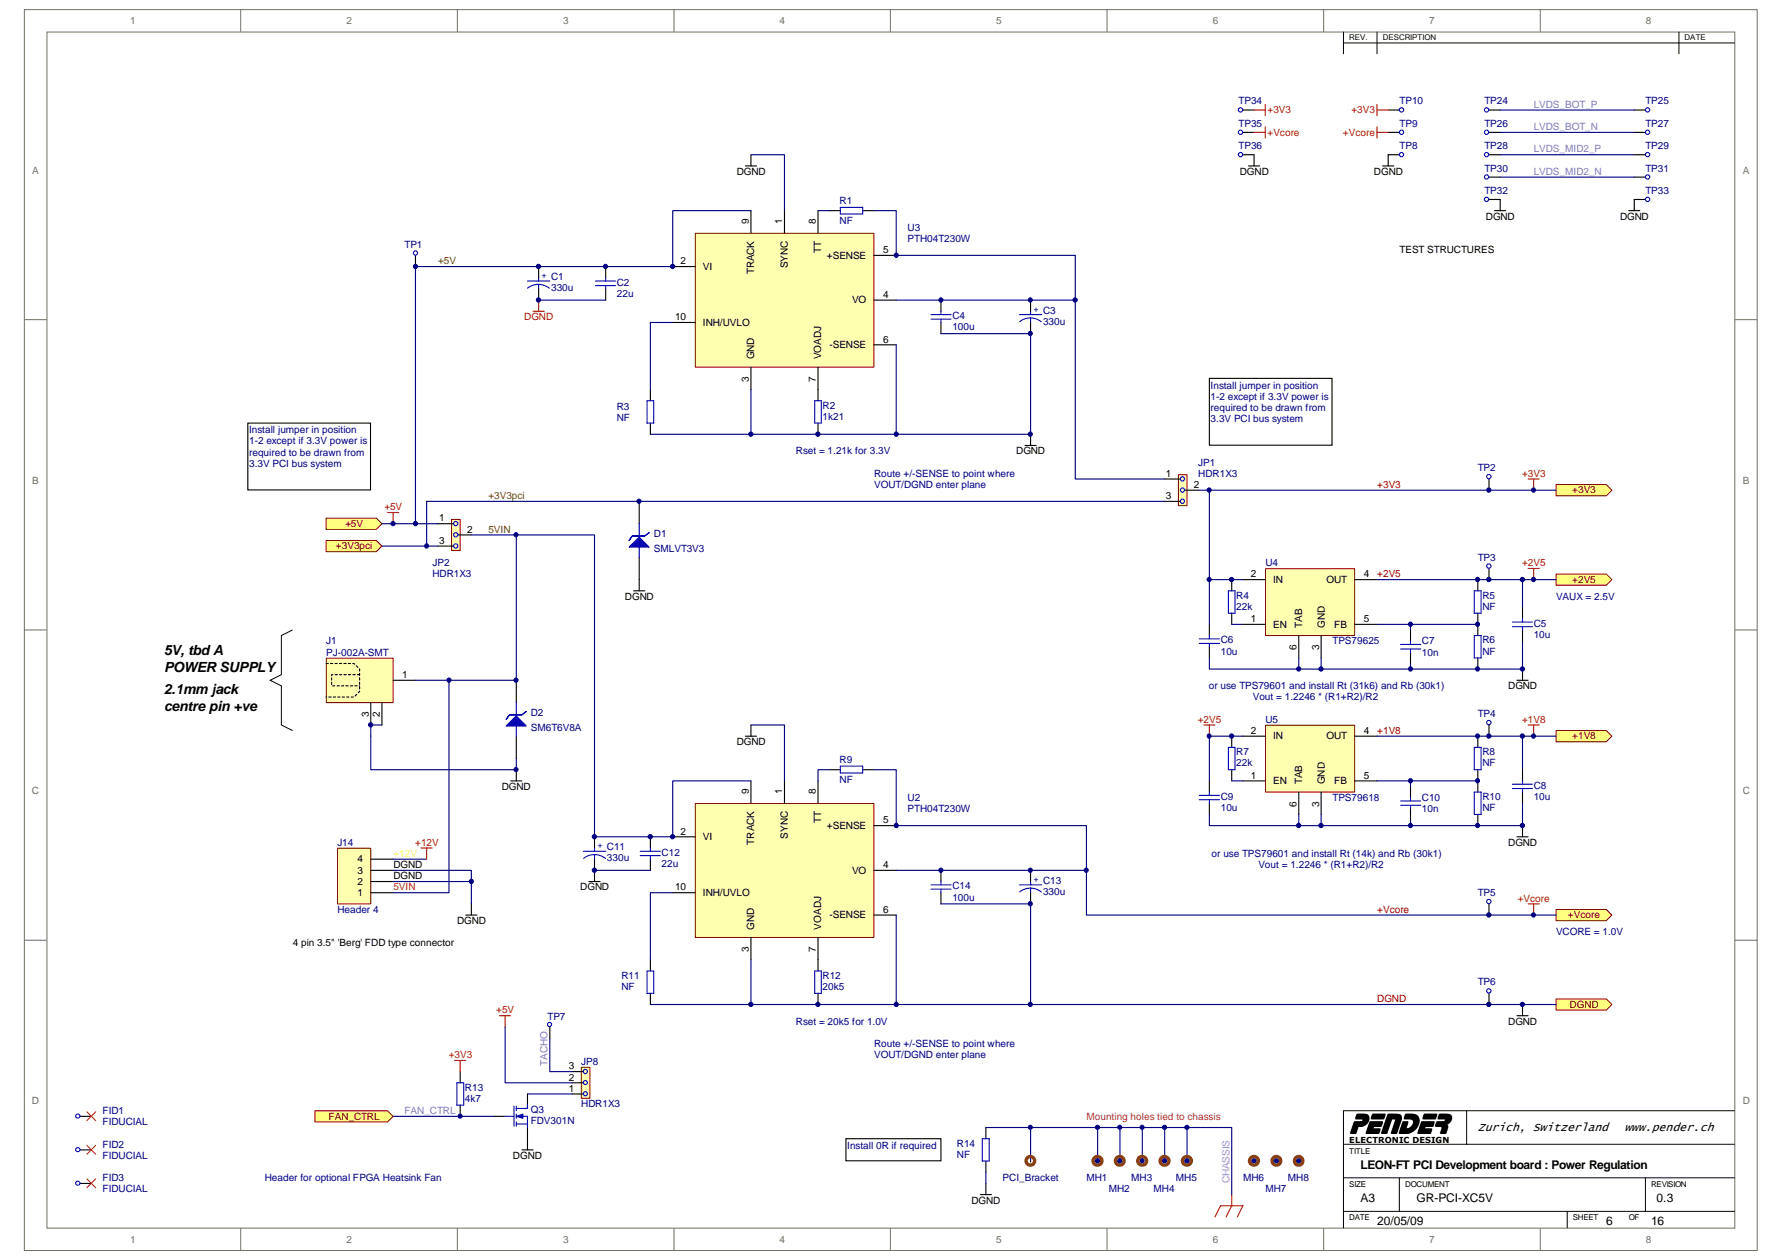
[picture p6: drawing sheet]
<svg xmlns="http://www.w3.org/2000/svg" width="297mm" height="210mm" viewBox="0 0 297 210" stroke-linecap="round" stroke-linejoin="round" font-family="sans-serif">
<path d="M4.1 1.6h288.8v206.7h-288.8z" fill="none" stroke="#706f64" stroke-width=".17"/>
<path d="M7.9 5.4h281.3v199.2h-281.3z" fill="#fff"/>
<g fill="none" stroke="#706f64" stroke-width=".17">
<path d="M7.8 5.3h281.4v199.3h-281.4zM40.1 1.6v3.7M76.2 1.6v3.7M112.3 1.6v3.7M148.4 1.6v3.7M184.5 1.6v3.7M220.6 1.6v3.7M256.7 1.6v3.7M4.1 53.3h3.7M289.2 53.3h3.7M4.1 104.9h3.7M289.2 104.9h3.7"/>
<path d="M4.1 156.6h3.7M289.2 156.6h3.7M40.1 204.6v3.7M76.2 204.6v3.7M112.3 204.6v3.7M148.4 204.6v3.7M184.5 204.6v3.7M220.6 204.6v3.7M256.7 204.6v3.7"/>
</g>
<path d="M223.9 7.2h65.3M223.9 5.3v3.7M229.5 5.3v3.7M279.9 5.3v3.7M223.9 196.2h65.3M233.3 196.2v5.6M244.5 185v5.6M274.3 196.2v5.6M289.2 190.6h-65.3v14M289.2 185h-65.3v5.6M223.9 201.8h65.3M261.2 201.8v2.8" fill="none" stroke="#000" stroke-width=".17"/>
<path d="M259.4 80.7h8.4l.9 1-.9 .9h-8.4z" fill-rule="evenodd" fill="#ffff80"/>
<path d="M259.4 80.7h8.4l.9 1-.9 .9h-8.4z" fill="none" stroke="#800000" stroke-width=".17"/>
<path d="M259.4 151.5h8.4l.9 .9-.9 1h-8.4z" fill-rule="evenodd" fill="#ffff80"/>
<path d="M259.4 151.5h8.4l.9 .9-.9 1h-8.4z" fill="none" stroke="#800000" stroke-width=".17"/>
<path d="M48.8 104.9l-1.9 1v6.5l-1.9 .9 1.9 1v6.5l1.9 .9" fill="none" stroke="#000" stroke-width=".17"/>
<path d="M86.1 113.3v3.8M86.1 122.6v3.8" fill="none" stroke="#000" stroke-width=".19"/>
<path d="M86.1 117.1v5.5" fill="none" stroke="#00f" stroke-width=".19"/>
<path d="M84.4 120.9l1.7-1.6 1.6 1.6z" fill="#00f"/>
<path d="M84.4 120.9l1.7-1.6 1.6 1.6z" fill="none" stroke="#00f" stroke-width=".19"/>
<path d="M84.9 119.1h2.1l.7-.6-.7 .6h-2.1l-.5 .7z" fill-rule="evenodd" fill="#00f"/>
<path d="M84.9 119.1h2.1l.7-.6-.7 .6h-2.1l-.5 .7z" fill="none" stroke="#00f" stroke-width=".19"/>
<path d="M254.7 79.8h1.9M255.6 79.8v1.9M254.7 150.6h1.9M255.6 150.6v1.8" fill="none" stroke="#f00" stroke-width=".19"/>
<path d="M54.4 90h8.3l1 1-1 .9h-8.3z" fill-rule="evenodd" fill="#ffff80"/>
<path d="M54.4 90h8.3l1 1-1 .9h-8.3z" fill="none" stroke="#800000" stroke-width=".17"/>
<path d="M54.4 109.7h11.1v7.4h-11.1z" fill="#ffffb0"/>
<path d="M54.4 109.6h11.1v7.5h-11.1z" fill="none" stroke="#800000" stroke-width=".17"/>
<path d="M61.8 117.1v3.7M63.7 117.1v3.7M65.5 113.3h3.8" fill="none" stroke="#000" stroke-width=".19"/>
<path d="M54.4 110.5h4.6l.9 1v3.7l-.9 .9h-4.6M59.9 112.4h-4.6v1.9h4.6" fill="none" stroke="#000" stroke-width=".19" stroke-dasharray=".4 .4"/>
<path d="M41.3 70.5h20.5v11.1h-20.5z" fill-rule="evenodd" fill="#fff"/>
<path d="M41.3 70.5h20.5v11.1h-20.5z" fill="none" stroke="#000" stroke-width=".19"/>
<path d="M54.4 86.3h8.3l1 .9-1 1h-8.3z" fill-rule="evenodd" fill="#ffff80"/>
<path d="M54.4 86.3h8.3l1 .9-1 1h-8.3z" fill="none" stroke="#800000" stroke-width=".17"/>
<path d="M75.3 86.6h1.4v5.1h-1.4z" fill="#ffffb0"/>
<path d="M75.3 86.5h1.4v5.2h-1.4z" fill="none" stroke="#800000" stroke-width=".17"/>
<g fill="none" stroke="#000" stroke-width=".19">
<path d="M138.2 35.1h1.9M143.8 35.1h1.9M89.8 44.4v1.9M89.8 48.1v1.9M101 44.4v1.9M101 48.1v1.9M156.8 50v1.9M156.8 53.7v1.9M171.8 50v1.9M171.8 53.7v1.9M108.4 64.9v1.9M108.4 70.5v1.8"/>
<path d="M136.4 64.9v1.9M136.4 70.5v1.8M73 87.2h2.6M73 91h2.6M76.4 89.1h2.2M99.1 139.4v1.9M108.4 139.4v1.9M138.2 128.2h1.9M143.8 128.2h1.9M99.1 143.1v1.9M108.4 143.1v1.9M108.4 159.9v1.9"/>
<path d="M156.8 145v1.9M156.8 148.7v1.9M171.8 145v1.9M171.8 148.7v1.9M108.4 165.5v1.8"/>
</g>
<g fill="none" stroke="#00f" stroke-width=".19">
<path d="M140.1 34.5h3.7v1.1h-3.7zM87.9 46.8h3.7M89.8 47.4l.7 .1 1.1 .5M89.8 47.4l-.8 .1-1.1 .5M89.8 46.3v.5M89.8 47.4v.7M99.3 46.8h3.3M99.3 47.6h3.3M101 46.3v.5M101 47.6v.5M155.2 52.4h3.3M155.2 53.2h3.3"/>
<path d="M156.8 51.9v.5M156.8 53.2v.5M169.9 52.4h3.7M171.8 53l.7 .1 1.1 .5M171.8 53l-.8 .1-1 .5M171.8 51.9v.5M171.8 53v.7M107.9 66.8h1.1v3.7h-1.1zM135.8 66.8h1.1v3.7h-1.1zM140.1 127.6h3.7v1.2h-3.7zM97.2 141.8h3.8M99.1 142.4l1.1 .2 .7 .4"/>
<path d="M99.1 142.4l-.8 .1-1 .5M99.1 141.3v.5M99.1 142.4v.7M106.7 141.8h3.4M106.7 142.5h3.4M108.4 141.3v.5M108.4 142.5v.6M155.2 147.4h3.3M155.2 148.1h3.3M156.8 146.9v.5M156.8 148.1v.6M169.9 147.4h3.7"/>
<path d="M171.8 148l1.1 .2 .7 .4M171.8 148l-.8 .1-1 .5M171.8 146.9v.5M171.8 148v.7M107.9 161.8h1.1v3.7h-1.1z"/>
<circle cx="76" cy="91" r=".36"/>
<circle cx="76" cy="89.1" r=".36"/>
<circle cx="76" cy="87.2" r=".36"/>
</g>
<path d="M259.4 166.4h8.4l.9 .9-.9 1h-8.4z" fill-rule="evenodd" fill="#ffff80"/>
<path d="M259.4 166.4h8.4l.9 .9-.9 1h-8.4z" fill="none" stroke="#800000" stroke-width=".17"/>
<path d="M85.1 130.1h1.9M86.1 128.2v1.9M136.4 159.9v1.9M136.4 165.5v1.8M252.9 169.2h1.8M253.8 167.3v1.9" fill="none" stroke="#000" stroke-width=".19"/>
<path d="M135.8 161.8h1.1v3.7h-1.1z" fill="none" stroke="#00f" stroke-width=".19"/>
<path d="M63.7 91h9.3M194.1 83.5h-123v7.5" fill="none" stroke="#000080" stroke-width=".19"/>
<path d="M196.5 79.1h1.4v5.1h-1.4z" fill="#ffffb0"/>
<path d="M196.4 79.1h1.5v5.1h-1.5z" fill="none" stroke="#800000" stroke-width=".17"/>
<path d="M194.1 79.8h2.7M106.5 83.5v3.7M106.5 92.8v3.8M194.1 83.5h2.7M197.5 81.7h2.2" fill="none" stroke="#000" stroke-width=".19"/>
<g fill="none" stroke="#00f" stroke-width=".19">
<path d="M106.5 87.2v5.6"/>
<circle cx="197.1" cy="79.8" r=".35"/>
<circle cx="197.1" cy="81.6" r=".35"/>
<circle cx="197.1" cy="83.5" r=".35"/>
</g>
<path d="M104.9 91.1l1.6-1.6 1.7 1.6z" fill="#00f"/>
<path d="M104.9 91.1l1.6-1.6 1.7 1.6z" fill="none" stroke="#00f" stroke-width=".19"/>
<path d="M105.4 89.3h2.1l.7-.6-.7 .6h-2.1l-.5 .7z" fill-rule="evenodd" fill="#00f"/>
<path d="M105.4 89.3h2.1l.7-.6-.7 .6h-2.1l-.5 .7z" fill="none" stroke="#00f" stroke-width=".19"/>
<path d="M105.6 98.4h1.9M106.5 96.6v1.8" fill="none" stroke="#000" stroke-width=".19"/>
<path d="M64.6 85.4h1.9M65.5 85.4v1.8" fill="none" stroke="#f00" stroke-width=".19"/>
<path d="M201.6 63h20.4v11.2h-20.4z" fill-rule="evenodd" fill="#fff"/>
<path d="M201.6 63h20.4v11.2h-20.4zM13.4 191.6h1.8M13.4 186h1.8M13.4 197.1h1.8M163.4 199h1.9M164.3 187.8v1.9M164.3 193.4v1.9M164.3 197.1v1.9" fill="none" stroke="#000" stroke-width=".19"/>
<g fill="none" stroke="#00f" stroke-width=".19">
<path d="M163.7 189.7h1.2v3.7h-1.2z"/>
<circle cx="13" cy="197.1" r=".35"/>
<circle cx="13" cy="191.5" r=".35"/>
<circle cx="13" cy="185.9" r=".35"/>
</g>
<path d="M141 189.7h15.8v3.7h-15.8z" fill-rule="evenodd" fill="#fff"/>
<path d="M141 189.7h15.8v3.7h-15.8zM183 193.4h.1M186.7 193.4h.1M209 193.4h.1M212.8 193.4h.1" fill="none" stroke="#000" stroke-width=".19"/>
<path d="M97.2 44.4h-27.9v42.8M63.7 87.2h9.3M78.6 89.1h20.5v50.3M86.1 89.1v24.2h-16.8M199.7 81.7h59.7M63.7 120.8h-1.9v7.4h24.3v-1.8M108.4 167.3h151M164.3 187.8h41v11.2M164.3 195.3v1.8M183 187.8v5.6M186.7 187.8v5.6" fill="none" stroke="#000080" stroke-width=".19"/>
<path d="M14.5 185.2l1.5 1.5M14.5 190.8l1.5 1.5M14.5 196.4l1.5 1.5M16 185.2l-1.5 1.5M16 190.8l-1.5 1.5M16 196.4l-1.5 1.5" fill="none" stroke="#f00" stroke-width=".17"/>
<path d="M205.3 199v1.9l-.9 1.8M202.5 202.7l1-1.8h3.7l-1 1.8" fill="none" stroke="#f00" stroke-width=".19"/>
<g fill="none" stroke="#804000" stroke-width=".56">
<circle cx="182.9" cy="193.4" r=".73"/>
<circle cx="186.6" cy="193.4" r=".72"/>
<circle cx="209" cy="193.4" r=".73"/>
<circle cx="212.8" cy="193.4" r=".73"/>
</g>
<path d="M211 94.8h14.8v11.1h-14.8z" fill="#ffffb0"/>
<path d="M210.9 94.7h14.9v11.2h-14.9z" fill="none" stroke="#800000" stroke-width=".17"/>
<g fill="none" stroke="#000" stroke-width=".19">
<path d="M205.3 96.6v1.8M207.2 96.6h3.7M225.8 96.6h3.7M246.3 96.6v1.8M201.6 104v1.9M201.6 107.7v1.9M205.3 102.2v1.8M207.2 104h3.7M216.5 105.9v3.7M220.2 105.9v3.7M225.8 104h3.7M246.3 102.2v3.7"/>
<path d="M246.3 109.6v1.9M252.9 113.3h1.8M253.8 111.5v1.8"/>
</g>
<path d="M254.7 94.7h1.9M255.6 94.7v1.9" fill="none" stroke="#f00" stroke-width=".19"/>
<path d="M204.8 98.4h1.1v3.8h-1.1zM245.7 98.4h1.2v3.8h-1.2zM199.9 106.4h3.4M199.9 107.2h3.4M201.6 105.9v.5M201.6 107.2v.5M245.7 105.9h1.2v3.7h-1.2z" fill="none" stroke="#00f" stroke-width=".19"/>
<path d="M207.2 96.6h-5.6v7.4" fill="none" stroke="#000080" stroke-width=".19"/>
<path d="M259.4 95.6h8.4l.9 1-.9 .9h-8.4z" fill-rule="evenodd" fill="#ffff80"/>
<path d="M259.4 95.6h8.4l.9 1-.9 .9h-8.4z" fill="none" stroke="#800000" stroke-width=".17"/>
<path d="M201.6 81.7v14.9M229.5 96.6h29.9M253.8 96.6v4.6M205.3 104h1.9M216.5 109.6v1.9M220.2 109.6v1.9M229.5 104h16.8M253.8 106.8v4.7h-52.2v-1.9" fill="none" stroke="#000080" stroke-width=".19"/>
<path d="M248.2 79.8v1.9M248.2 94.7v1.9M253.8 101.2v1.9M253.8 104.9v1.9M248.2 150.6v1.8M248.2 165.5v1.8" fill="none" stroke="#000" stroke-width=".19"/>
<g fill="none" stroke="#00f" stroke-width=".19">
<path d="M252.1 103.6h3.3M252.1 104.4h3.3M253.8 103.1v.5M253.8 104.4v.5"/>
<circle cx="248.2" cy="79.4" r=".37"/>
<circle cx="248.2" cy="94.3" r=".37"/>
<circle cx="248.2" cy="150.2" r=".37"/>
<circle cx="248.2" cy="165.1" r=".37"/>
</g>
<path d="M211 120.9h14.8v11.1h-14.8z" fill="#ffffb0"/>
<path d="M210.9 120.8h14.9v11.2h-14.9z" fill="none" stroke="#800000" stroke-width=".17"/>
<g fill="none" stroke="#000" stroke-width=".19">
<path d="M201.6 130.1v1.9M201.6 133.8v1.9M205.3 122.6v1.9M205.3 128.2v1.9M207.2 122.6h3.7M207.2 130.1h3.7M216.5 132v3.7M220.2 132v3.7M225.8 122.6h3.7M225.8 130.1h3.7M246.3 122.6v1.9M246.3 128.2v3.8"/>
<path d="M246.3 135.7v1.8M252.9 139.4h1.8M253.8 128.2v1.9M253.8 132v1.8M253.8 137.5v1.9"/>
</g>
<path d="M200.7 120.8h1.8M201.6 120.8v1.8M254.7 120.8h1.9M255.6 120.8v1.8" fill="none" stroke="#f00" stroke-width=".19"/>
<path d="M199.9 132.5h3.4M199.9 133.2h3.4M201.6 132v.5M201.6 133.2v.6M204.8 124.5h1.1v3.7h-1.1zM245.7 124.5h1.2v3.7h-1.2zM245.7 132h1.2v3.7h-1.2zM252.1 130.6h3.3M252.1 131.4h3.3M253.8 130.1v.5M253.8 131.4v.6" fill="none" stroke="#00f" stroke-width=".19"/>
<path d="M207.2 122.6h-5.6v7.5M229.5 130.1h16.8" fill="none" stroke="#000080" stroke-width=".19"/>
<path d="M259.4 121.7h8.4l.9 .9-.9 1h-8.4z" fill-rule="evenodd" fill="#ffff80"/>
<path d="M259.4 121.7h8.4l.9 .9-.9 1h-8.4z" fill="none" stroke="#800000" stroke-width=".17"/>
<path d="M89.8 50h11.2M205.3 130.1h1.9M216.5 135.7v1.8M220.2 135.7v1.8M229.5 122.6h29.9M253.8 122.6v5.6" fill="none" stroke="#000080" stroke-width=".19"/>
<path d="M88.9 51.9h1.8M89.8 50v1.9" fill="none" stroke="#f00" stroke-width=".19"/>
<path d="M115.9 38.9h29.8v22.3h-29.8z" fill="#ffffb0"/>
<path d="M115.9 38.9h29.8v22.3h-29.8z" fill="none" stroke="#800000" stroke-width=".17"/>
<path d="M125.2 35.1v3.7M130.8 35.1v3.7M136.4 35.1v3.7M112.1 44.4h3.8M112.1 53.7h3.8M145.7 42.5h3.7M145.7 57.4h3.7M145.7 50h3.7M125.2 61.2v3.7M136.4 61.2v3.7" fill="none" stroke="#000" stroke-width=".19"/>
<path d="M125.2 35.1h-13.1v9.3h-14.9M136.4 35.1h1.8M145.7 35.1h3.7v7.4h29.8v7.5M112.1 53.7h-3.7v11.2M149.4 57.4v14.9h-24.2v-7.4M149.4 50h29.8v29.8h14.9M156.8 55.6h15v16.7h-22.4M108.4 72.3h16.8" fill="none" stroke="#000080" stroke-width=".19"/>
<path d="M115.9 133.9h29.8v22.3h-29.8z" fill="#ffffb0"/>
<path d="M115.9 133.9h29.8v22.3h-29.8z" fill="none" stroke="#800000" stroke-width=".17"/>
<g fill="none" stroke="#000" stroke-width=".19">
<path d="M69.3 42.5v1.9M170.9 74.2h1.8M171.8 72.3v1.9M112.1 139.4h3.8M125.2 130.1v3.7M130.8 130.1v3.7M136.4 130.1v3.7M145.7 137.5h3.7M248.2 120.8v1.8M98.2 146.9h1.8M99.1 145v1.9M112.1 148.7h3.8"/>
<path d="M125.2 156.2v3.7M136.4 156.2v3.7M145.7 152.4h3.7M145.7 145h3.7"/>
</g>
<path d="M125.2 130.1h-13.1v9.3h-13M138.2 128.2h-1.8v1.9M145.7 128.2h3.7v9.3h31.7v7.5M99.1 145h9.3M112.1 148.7h-3.7v11.2M125.2 159.9v7.4M149.4 145h31.7v7.4h78.3M149.4 152.4v14.9M156.8 150.6h15v16.7" fill="none" stroke="#000080" stroke-width=".19"/>
<g fill="none" stroke="#00f" stroke-width=".19">
<circle cx="69.2" cy="42.1" r=".35"/>
<circle cx="248.2" cy="120.4" r=".37"/>
</g>
<path d="M96.9 177.8h1.4v5.2h-1.4z" fill="#ffffb0"/>
<path d="M96.9 177.8h1.4v5.2h-1.4z" fill="none" stroke="#800000" stroke-width=".17"/>
<path d="M95.4 178.5h1.8M87 191.6h1.9M87.9 189.7v1.9M95.4 182.2h1.8M95.4 180.4h1.8M190.4 193.4h.1M194.1 193.4h.1M197.9 193.4h.1M216.5 193.4h.1" fill="none" stroke="#000" stroke-width=".19"/>
<g fill="none" stroke="#00f" stroke-width=".19">
<circle cx="97.6" cy="178.5" r=".35"/>
<circle cx="97.6" cy="182.2" r=".34"/>
<circle cx="97.6" cy="180.3" r=".34"/>
</g>
<path d="M83.3 169.2h1.8M84.2 169.2v1.9" fill="none" stroke="#f00" stroke-width=".19"/>
<path d="M91.6 172.9v5.6h3.8M190.4 187.8v5.6M194.1 187.8v5.6M197.9 187.8v5.6" fill="none" stroke="#000080" stroke-width=".19"/>
<g fill="none" stroke="#804000" stroke-width=".56">
<circle cx="190.4" cy="193.4" r=".73"/>
<circle cx="194.1" cy="193.4" r=".73"/>
<circle cx="197.9" cy="193.4" r=".73"/>
<circle cx="216.5" cy="193.4" r=".71"/>
</g>
<path d="M56.3 141.4h5.5v9.2h-5.5z" fill="#ffffb0"/>
<path d="M56.3 141.3h5.5v9.3h-5.5z" fill="none" stroke="#800000" stroke-width=".17"/>
<g fill="none" stroke="#000" stroke-width=".19">
<path d="M235.1 104.9v1.9M235.1 108.7v1.8M235.1 131v1.9M235.1 134.7v1.9M61.8 148.7h3.7M61.8 146.9h3.7M61.8 145h3.7M61.8 143.1h3.7M77.6 152.4h1.9M78.6 150.6v1.8M82.3 186h1.9M87.9 182.2v1.9"/>
<path d="M87.9 187.8v1.9"/>
</g>
<path d="M74.8 113.3v35.4h-9.3M235.1 104v.9M235.1 110.5v1M235.1 130.1v.9M235.1 136.6v.9M65.5 145h13.1v5.6M65.5 143.1h5.6M65.5 146.9h13.1M171.8 187.8v5.6" fill="none" stroke="#000080" stroke-width=".19"/>
<path d="M70.2 141.3h1.8M71.1 141.3v1.8" fill="none" stroke="#f00" stroke-width=".19"/>
<g fill="none" stroke="#00f" stroke-width=".19">
<path d="M233.5 108.1h3.3M233.5 107.4h3.3M235.1 106.8v.6M235.1 108.1v.6M233.5 134.2h3.3M233.5 133.4h3.3M235.1 132.9v.5M235.1 134.2v.5M84.2 186h1.5M85.7 184.3v3.3M86.1 184.7h1.8M86.1 186h1.8v1.8"/>
<path d="M86.1 187.2h1.8M86.1 184.3v.7M86.1 185.6v.7M86.1 186.9v.7"/>
</g>
<path d="M86.1 186l1.1-.4v.7z" fill="#00f"/>
<path d="M86.1 186l1.1-.4v.7z" fill="none" stroke="#00f" stroke-width=".17"/>
<path d="M76.2 180.4h1.1v3.7h-1.1zM87.9 184.1v.6" fill="none" stroke="#00f" stroke-width=".19"/>
<path d="M76.7 178.5v1.9M76.7 184.1v1.9" fill="none" stroke="#000" stroke-width=".19"/>
<path d="M75.8 176.7h1.8M76.7 176.7v1.8" fill="none" stroke="#f00" stroke-width=".19"/>
<path d="M65.5 186h16.8M87.9 182.2h7.5" fill="none" stroke="#000080" stroke-width=".19"/>
<path d="M52.5 185h12.1l.9 1-.9 .9h-12.1z" fill-rule="evenodd" fill="#ffff80"/>
<path d="M52.5 185h12.1l.9 1-.9 .9h-12.1z" fill="none" stroke="#800000" stroke-width=".17"/>
<g fill="none" stroke="#000" stroke-width=".19">
<path d="M207.2 18.3h1.8M231.4 18.3h1.9M248.2 18.3h1.9M272.4 18.3h1.9M124.2 27.6h1.9M125.2 25.8v1.8M207.2 25.8h1.8v1.8M207.2 22.1h1.8M208.1 27.6h1.9M230.5 27.6h1.8M231.4 22.1h1.9M233.3 25.8h-1.9v1.8"/>
<path d="M248.2 25.8h1.9M248.2 22.1h1.9M248.2 29.5h1.9M248.2 33.2h1.9v1.9M249.1 35.1h1.9M271.5 35.1h1.8M272.4 25.8h1.9M272.4 22.1h1.9M272.4 29.5h1.9M274.3 33.2h-1.9v1.9M124.2 122.6h1.9M125.2 120.8v1.8"/>
<path d="M91.6 171.1v1.8M171.8 193.4h.1"/>
</g>
<g fill="none" stroke="#00f" stroke-width=".19">
<circle cx="206.8" cy="18.3" r=".36"/>
<circle cx="233.6" cy="18.3" r=".36"/>
<circle cx="247.8" cy="18.3" r=".36"/>
<circle cx="274.6" cy="18.3" r=".36"/>
<circle cx="206.8" cy="22" r=".36"/>
<circle cx="206.8" cy="25.8" r=".36"/>
<circle cx="233.6" cy="25.8" r=".36"/>
<circle cx="233.6" cy="22" r=".36"/>
<circle cx="247.8" cy="29.5" r=".36"/>
<circle cx="247.8" cy="33.2" r=".36"/>
<circle cx="247.8" cy="25.8" r=".36"/>
<circle cx="247.8" cy="22" r=".36"/>
<circle cx="274.6" cy="29.5" r=".36"/>
<circle cx="274.6" cy="22" r=".36"/>
<circle cx="274.6" cy="33.2" r=".36"/>
<circle cx="274.6" cy="25.8" r=".36"/>
<circle cx="91.6" cy="170.7" r=".35"/>
</g>
<path d="M250.1 18.3h22.3M125.2 25.8h5.6v9.3M250.1 22.1h22.3M250.1 25.8h22.3M250.1 29.5h22.3M125.2 120.8h5.6v9.3M253.8 133.8v3.7h-52.2v-1.8M84.2 171.1v9.3h11.2" fill="none" stroke="#000080" stroke-width=".19"/>
<path d="M209 18.3h1.9M210.9 17.4v1.9M229.5 17.4v1.9M229.5 18.3h1.9M209 22.1h1.9M210.9 21.1v1.9M229.5 21.1v1.9M229.5 22.1h1.9" fill="none" stroke="#f00" stroke-width=".19"/>
<circle cx="171.7" cy="193.4" r=".72" fill="none" stroke="#804000" stroke-width=".56"/>
<circle cx="61.8" cy="120.8" r=".36" fill="#000080"/>
<circle cx="61.8" cy="120.8" r=".36" fill="none" stroke="#000080" stroke-width=".17"/>
<circle cx="65.5" cy="87.2" r=".36" fill="#000080"/>
<circle cx="65.5" cy="87.2" r=".36" fill="none" stroke="#000080" stroke-width=".17"/>
<circle cx="69.2" cy="87.2" r=".35" fill="#000080"/>
<circle cx="69.2" cy="87.2" r=".35" fill="none" stroke="#000080" stroke-width=".17"/>
<circle cx="69.2" cy="44.4" r=".35" fill="#000080"/>
<circle cx="69.2" cy="44.4" r=".35" fill="none" stroke="#000080" stroke-width=".17"/>
<circle cx="71.1" cy="91" r=".35" fill="#000080"/>
<circle cx="71.1" cy="91" r=".35" fill="none" stroke="#000080" stroke-width=".17"/>
<circle cx="74.8" cy="113.3" r=".35" fill="#000080"/>
<circle cx="74.8" cy="113.3" r=".35" fill="none" stroke="#000080" stroke-width=".17"/>
<circle cx="76.7" cy="185.9" r=".34" fill="#000080"/>
<circle cx="76.7" cy="185.9" r=".34" fill="none" stroke="#000080" stroke-width=".17"/>
<circle cx="78.6" cy="146.8" r=".35" fill="#000080"/>
<circle cx="78.6" cy="146.8" r=".35" fill="none" stroke="#000080" stroke-width=".17"/>
<circle cx="86" cy="128.2" r=".35" fill="#000080"/>
<circle cx="86" cy="128.2" r=".35" fill="none" stroke="#000080" stroke-width=".17"/>
<circle cx="86" cy="113.3" r=".35" fill="#000080"/>
<circle cx="86" cy="113.3" r=".35" fill="none" stroke="#000080" stroke-width=".17"/>
<circle cx="86" cy="89.1" r=".35" fill="#000080"/>
<circle cx="86" cy="89.1" r=".35" fill="none" stroke="#000080" stroke-width=".17"/>
<circle cx="89.8" cy="50" r=".37" fill="#000080"/>
<circle cx="89.8" cy="50" r=".37" fill="none" stroke="#000080" stroke-width=".17"/>
<circle cx="89.8" cy="44.4" r=".37" fill="#000080"/>
<circle cx="89.8" cy="44.4" r=".37" fill="none" stroke="#000080" stroke-width=".17"/>
<circle cx="99.1" cy="145" r=".36" fill="#000080"/>
<circle cx="99.1" cy="145" r=".36" fill="none" stroke="#000080" stroke-width=".17"/>
<circle cx="99.1" cy="139.4" r=".36" fill="#000080"/>
<circle cx="99.1" cy="139.4" r=".36" fill="none" stroke="#000080" stroke-width=".17"/>
<circle cx="100.9" cy="44.4" r=".35" fill="#000080"/>
<circle cx="100.9" cy="44.4" r=".35" fill="none" stroke="#000080" stroke-width=".17"/>
<circle cx="106.5" cy="83.5" r=".35" fill="#000080"/>
<circle cx="106.5" cy="83.5" r=".35" fill="none" stroke="#000080" stroke-width=".17"/>
<circle cx="108.4" cy="139.4" r=".36" fill="#000080"/>
<circle cx="108.4" cy="139.4" r=".36" fill="none" stroke="#000080" stroke-width=".17"/>
<circle cx="112.1" cy="139.4" r=".36" fill="#000080"/>
<circle cx="112.1" cy="139.4" r=".36" fill="none" stroke="#000080" stroke-width=".17"/>
<circle cx="112.1" cy="44.4" r=".36" fill="#000080"/>
<circle cx="112.1" cy="44.4" r=".36" fill="none" stroke="#000080" stroke-width=".17"/>
<circle cx="125.2" cy="167.3" r=".36" fill="#000080"/>
<circle cx="125.2" cy="167.3" r=".36" fill="none" stroke="#000080" stroke-width=".17"/>
<circle cx="125.2" cy="72.3" r=".36" fill="#000080"/>
<circle cx="125.2" cy="72.3" r=".36" fill="none" stroke="#000080" stroke-width=".17"/>
<circle cx="136.3" cy="167.3" r=".36" fill="#000080"/>
<circle cx="136.3" cy="167.3" r=".36" fill="none" stroke="#000080" stroke-width=".17"/>
<circle cx="136.3" cy="72.3" r=".36" fill="#000080"/>
<circle cx="136.3" cy="72.3" r=".36" fill="none" stroke="#000080" stroke-width=".17"/>
<circle cx="149.4" cy="167.3" r=".35" fill="#000080"/>
<circle cx="149.4" cy="167.3" r=".35" fill="none" stroke="#000080" stroke-width=".17"/>
<circle cx="149.4" cy="137.5" r=".35" fill="#000080"/>
<circle cx="149.4" cy="137.5" r=".35" fill="none" stroke="#000080" stroke-width=".17"/>
<circle cx="149.4" cy="72.3" r=".35" fill="#000080"/>
<circle cx="149.4" cy="72.3" r=".35" fill="none" stroke="#000080" stroke-width=".17"/>
<circle cx="149.4" cy="42.5" r=".35" fill="#000080"/>
<circle cx="149.4" cy="42.5" r=".35" fill="none" stroke="#000080" stroke-width=".17"/>
<circle cx="156.8" cy="145" r=".35" fill="#000080"/>
<circle cx="156.8" cy="145" r=".35" fill="none" stroke="#000080" stroke-width=".17"/>
<circle cx="156.8" cy="50" r=".35" fill="#000080"/>
<circle cx="156.8" cy="50" r=".35" fill="none" stroke="#000080" stroke-width=".17"/>
<circle cx="171.7" cy="187.8" r=".34" fill="#000080"/>
<circle cx="171.7" cy="187.8" r=".34" fill="none" stroke="#000080" stroke-width=".17"/>
<circle cx="171.7" cy="167.3" r=".35" fill="#000080"/>
<circle cx="171.7" cy="167.3" r=".35" fill="none" stroke="#000080" stroke-width=".17"/>
<circle cx="171.7" cy="150.6" r=".35" fill="#000080"/>
<circle cx="171.7" cy="150.6" r=".35" fill="none" stroke="#000080" stroke-width=".17"/>
<circle cx="171.7" cy="145" r=".35" fill="#000080"/>
<circle cx="171.7" cy="145" r=".35" fill="none" stroke="#000080" stroke-width=".17"/>
<circle cx="171.7" cy="72.3" r=".35" fill="#000080"/>
<circle cx="171.7" cy="72.3" r=".35" fill="none" stroke="#000080" stroke-width=".17"/>
<circle cx="171.7" cy="55.6" r=".35" fill="#000080"/>
<circle cx="171.7" cy="55.6" r=".35" fill="none" stroke="#000080" stroke-width=".17"/>
<circle cx="171.7" cy="50" r=".35" fill="#000080"/>
<circle cx="171.7" cy="50" r=".35" fill="none" stroke="#000080" stroke-width=".17"/>
<circle cx="179.2" cy="50" r=".36" fill="#000080"/>
<circle cx="179.2" cy="50" r=".36" fill="none" stroke="#000080" stroke-width=".17"/>
<circle cx="181" cy="145" r=".35" fill="#000080"/>
<circle cx="181" cy="145" r=".35" fill="none" stroke="#000080" stroke-width=".17"/>
<circle cx="182.9" cy="193.4" r=".35" fill="#000080"/>
<circle cx="182.9" cy="193.4" r=".35" fill="none" stroke="#000080" stroke-width=".17"/>
<circle cx="182.9" cy="187.8" r=".35" fill="#000080"/>
<circle cx="182.9" cy="187.8" r=".35" fill="none" stroke="#000080" stroke-width=".17"/>
<circle cx="186.6" cy="193.4" r=".34" fill="#000080"/>
<circle cx="186.6" cy="193.4" r=".34" fill="none" stroke="#000080" stroke-width=".17"/>
<circle cx="186.6" cy="187.8" r=".34" fill="#000080"/>
<circle cx="186.6" cy="187.8" r=".34" fill="none" stroke="#000080" stroke-width=".17"/>
<circle cx="190.4" cy="193.4" r=".34" fill="#000080"/>
<circle cx="190.4" cy="193.4" r=".34" fill="none" stroke="#000080" stroke-width=".17"/>
<circle cx="190.4" cy="187.8" r=".34" fill="#000080"/>
<circle cx="190.4" cy="187.8" r=".34" fill="none" stroke="#000080" stroke-width=".17"/>
<circle cx="194.1" cy="193.4" r=".35" fill="#000080"/>
<circle cx="194.1" cy="193.4" r=".35" fill="none" stroke="#000080" stroke-width=".17"/>
<circle cx="194.1" cy="187.8" r=".35" fill="#000080"/>
<circle cx="194.1" cy="187.8" r=".35" fill="none" stroke="#000080" stroke-width=".17"/>
<circle cx="197.9" cy="193.4" r=".35" fill="#000080"/>
<circle cx="197.9" cy="193.4" r=".35" fill="none" stroke="#000080" stroke-width=".17"/>
<circle cx="197.9" cy="187.8" r=".35" fill="#000080"/>
<circle cx="197.9" cy="187.8" r=".35" fill="none" stroke="#000080" stroke-width=".17"/>
<circle cx="201.5" cy="122.6" r=".35" fill="#000080"/>
<circle cx="201.5" cy="122.6" r=".35" fill="none" stroke="#000080" stroke-width=".17"/>
<circle cx="201.5" cy="96.5" r=".35" fill="#000080"/>
<circle cx="201.5" cy="96.5" r=".35" fill="none" stroke="#000080" stroke-width=".17"/>
<circle cx="201.5" cy="81.6" r=".35" fill="#000080"/>
<circle cx="201.5" cy="81.6" r=".35" fill="none" stroke="#000080" stroke-width=".17"/>
<circle cx="205.3" cy="122.6" r=".36" fill="#000080"/>
<circle cx="205.3" cy="122.6" r=".36" fill="none" stroke="#000080" stroke-width=".17"/>
<circle cx="205.3" cy="96.5" r=".36" fill="#000080"/>
<circle cx="205.3" cy="96.5" r=".36" fill="none" stroke="#000080" stroke-width=".17"/>
<circle cx="209" cy="193.4" r=".35" fill="#000080"/>
<circle cx="209" cy="193.4" r=".35" fill="none" stroke="#000080" stroke-width=".17"/>
<circle cx="212.8" cy="193.4" r=".35" fill="#000080"/>
<circle cx="212.8" cy="193.4" r=".35" fill="none" stroke="#000080" stroke-width=".17"/>
<circle cx="216.5" cy="193.4" r=".35" fill="#000080"/>
<circle cx="216.5" cy="193.4" r=".35" fill="none" stroke="#000080" stroke-width=".17"/>
<circle cx="216.5" cy="137.5" r=".36" fill="#000080"/>
<circle cx="216.5" cy="137.5" r=".36" fill="none" stroke="#000080" stroke-width=".17"/>
<circle cx="216.5" cy="111.4" r=".36" fill="#000080"/>
<circle cx="216.5" cy="111.4" r=".36" fill="none" stroke="#000080" stroke-width=".17"/>
<circle cx="220.2" cy="137.5" r=".36" fill="#000080"/>
<circle cx="220.2" cy="137.5" r=".36" fill="none" stroke="#000080" stroke-width=".17"/>
<circle cx="220.2" cy="111.4" r=".36" fill="#000080"/>
<circle cx="220.2" cy="111.4" r=".36" fill="none" stroke="#000080" stroke-width=".17"/>
<circle cx="235.1" cy="137.5" r=".35" fill="#000080"/>
<circle cx="235.1" cy="137.5" r=".35" fill="none" stroke="#000080" stroke-width=".17"/>
<circle cx="235.1" cy="130.1" r=".35" fill="#000080"/>
<circle cx="235.1" cy="130.1" r=".35" fill="none" stroke="#000080" stroke-width=".17"/>
<circle cx="235.1" cy="111.4" r=".35" fill="#000080"/>
<circle cx="235.1" cy="111.4" r=".35" fill="none" stroke="#000080" stroke-width=".17"/>
<circle cx="235.1" cy="104" r=".35" fill="#000080"/>
<circle cx="235.1" cy="104" r=".35" fill="none" stroke="#000080" stroke-width=".17"/>
<circle cx="246.3" cy="137.5" r=".35" fill="#000080"/>
<circle cx="246.3" cy="137.5" r=".35" fill="none" stroke="#000080" stroke-width=".17"/>
<circle cx="246.3" cy="130.1" r=".35" fill="#000080"/>
<circle cx="246.3" cy="130.1" r=".35" fill="none" stroke="#000080" stroke-width=".17"/>
<circle cx="246.3" cy="122.6" r=".35" fill="#000080"/>
<circle cx="246.3" cy="122.6" r=".35" fill="none" stroke="#000080" stroke-width=".17"/>
<circle cx="246.3" cy="111.4" r=".35" fill="#000080"/>
<circle cx="246.3" cy="111.4" r=".35" fill="none" stroke="#000080" stroke-width=".17"/>
<circle cx="246.3" cy="104" r=".35" fill="#000080"/>
<circle cx="246.3" cy="104" r=".35" fill="none" stroke="#000080" stroke-width=".17"/>
<circle cx="246.3" cy="96.5" r=".35" fill="#000080"/>
<circle cx="246.3" cy="96.5" r=".35" fill="none" stroke="#000080" stroke-width=".17"/>
<circle cx="248.2" cy="167.3" r=".37" fill="#000080"/>
<circle cx="248.2" cy="167.3" r=".37" fill="none" stroke="#000080" stroke-width=".17"/>
<circle cx="248.2" cy="152.4" r=".37" fill="#000080"/>
<circle cx="248.2" cy="152.4" r=".37" fill="none" stroke="#000080" stroke-width=".17"/>
<circle cx="248.2" cy="122.6" r=".37" fill="#000080"/>
<circle cx="248.2" cy="122.6" r=".37" fill="none" stroke="#000080" stroke-width=".17"/>
<circle cx="248.2" cy="96.5" r=".37" fill="#000080"/>
<circle cx="248.2" cy="96.5" r=".37" fill="none" stroke="#000080" stroke-width=".17"/>
<circle cx="248.2" cy="81.6" r=".37" fill="#000080"/>
<circle cx="248.2" cy="81.6" r=".37" fill="none" stroke="#000080" stroke-width=".17"/>
<circle cx="253.8" cy="167.3" r=".36" fill="#000080"/>
<circle cx="253.8" cy="167.3" r=".36" fill="none" stroke="#000080" stroke-width=".17"/>
<circle cx="253.8" cy="137.5" r=".36" fill="#000080"/>
<circle cx="253.8" cy="137.5" r=".36" fill="none" stroke="#000080" stroke-width=".17"/>
<circle cx="253.8" cy="122.6" r=".36" fill="#000080"/>
<circle cx="253.8" cy="122.6" r=".36" fill="none" stroke="#000080" stroke-width=".17"/>
<circle cx="253.8" cy="111.4" r=".36" fill="#000080"/>
<circle cx="253.8" cy="111.4" r=".36" fill="none" stroke="#000080" stroke-width=".17"/>
<circle cx="253.8" cy="96.5" r=".36" fill="#000080"/>
<circle cx="253.8" cy="96.5" r=".36" fill="none" stroke="#000080" stroke-width=".17"/>
<circle cx="255.6" cy="152.4" r=".35" fill="#000080"/>
<circle cx="255.6" cy="152.4" r=".35" fill="none" stroke="#000080" stroke-width=".17"/>
<circle cx="255.6" cy="122.6" r=".35" fill="#000080"/>
<circle cx="255.6" cy="122.6" r=".35" fill="none" stroke="#000080" stroke-width=".17"/>
<circle cx="255.6" cy="96.5" r=".35" fill="#000080"/>
<circle cx="255.6" cy="96.5" r=".35" fill="none" stroke="#000080" stroke-width=".17"/>
<circle cx="255.6" cy="81.6" r=".35" fill="#000080"/>
<circle cx="255.6" cy="81.6" r=".35" fill="none" stroke="#000080" stroke-width=".17"/>
<text font-size="5" x="225" y="188.8">PENDER</text>
<g font-size="2.3">
<text x="27.3" y="109.1">5V, tbd A</text>
<text x="27.3" y="111.9">POWER SUPPLY</text>
<text x="27.3" y="118.4">centre pin +ve</text>
<text x="27.3" y="115.6">2.1mm jack</text>
</g>
<g font-size="2">
<text x="246.3" y="188.4">Zurich, Switzerland</text>
<text x="270.8" y="188.4">www.pender.ch</text>
<text x="226.8" y="194.8">LEON-FT PCI Development board : Power Regulation</text>
<text x="226.8" y="200.3">A3</text>
<text x="236.1" y="200.3">GR-PCI-XC5V</text>
<text x="276.1" y="200.3">0.3</text>
<text x="229.6" y="204">20/05/09</text>
<text x="267.8" y="204">6</text>
<text x="275.2" y="204">16</text>
</g>
<g font-size="1.7" fill="#706f64">
<text x="21.7" y="4">1</text>
<text x="57.7" y="4">2</text>
<text x="93.8" y="4">3</text>
<text x="130" y="4">4</text>
<text x="166.1" y="4">5</text>
<text x="202.1" y="4">6</text>
<text x="238.2" y="4">7</text>
<text x="274.4" y="4">8</text>
<text x="5.4" y="28.9">A</text>
<text x="290.5" y="28.9">A</text>
<text x="5.4" y="80.6">B</text>
<text x="290.5" y="80.6">B</text>
<text x="5.3" y="132.2">C</text>
<text x="290.5" y="132.2">C</text>
<text x="5.3" y="183.9">D</text>
<text x="290.5" y="183.9">D</text>
<text x="21.7" y="207">1</text>
<text x="57.7" y="207">2</text>
<text x="93.8" y="207">3</text>
<text x="130" y="207">4</text>
<text x="166.1" y="207">5</text>
<text x="202.1" y="207">6</text>
<text x="238.2" y="207">7</text>
<text x="274.4" y="207">8</text>
</g>
<g font-size="1.7" fill="#000080">
<text x="206.5" y="17.4">TP34</text>
<text x="233.3" y="17.4">TP10</text>
<text x="247.4" y="17.4">TP24</text>
<text x="274.3" y="17.4">TP25</text>
<text x="206.5" y="21.1">TP35</text>
<text x="233.3" y="21.1">TP9</text>
<text x="247.4" y="21.1">TP26</text>
<text x="274.3" y="21.1">TP27</text>
<text x="206.5" y="24.8">TP36</text>
<text x="233.3" y="24.8">TP8</text>
<text x="247.4" y="24.8">TP28</text>
<text x="247.4" y="28.6">TP30</text>
<text x="274.3" y="24.8">TP29</text>
<text x="274.3" y="28.6">TP31</text>
<text x="139.9" y="34">R1</text>
<text x="247.4" y="32.3">TP32</text>
<text x="274.3" y="32.3">TP33</text>
<text x="67.4" y="41.2">TP1</text>
<text x="139.9" y="37.3">NF</text>
<text x="151.3" y="38.4">U3</text>
<text x="151.3" y="40.3">PTH04T230W</text>
<text x="91.9" y="46.7">C1</text>
<text x="102.8" y="47.6">C2</text>
<text x="91.9" y="48.5">330u</text>
<text x="102.8" y="49.4">22u</text>
<text x="158.7" y="53.2">C4</text>
<text x="173.9" y="52.2">C3</text>
<text x="158.7" y="55">100u</text>
<text x="173.9" y="54.1">330u</text>
<text x="201.8" y="64.7">Install jumper in position</text>
<text x="102.8" y="68.2">R3</text>
<text x="102.8" y="70.1">NF</text>
<text x="137.1" y="68.1">R2</text>
<text x="137.1" y="69.9">1k21</text>
<text x="201.8" y="66.6">1-2 except if 3.3V power is</text>
<text x="201.8" y="68.5">required to be drawn from</text>
<text x="201.8" y="70.3">3.3V PCI bus system</text>
<text x="41.5" y="72.2">Install jumper in position</text>
<text x="41.5" y="74">1-2 except if 3.3V power is</text>
<text x="41.5" y="75.9">required to be drawn from</text>
<text x="41.5" y="77.8">3.3V PCI bus system</text>
<text x="132.7" y="75.7">Rset = 1.21k for 3.3V</text>
<text x="199.7" y="77.6">JP1</text>
<text x="145.7" y="81.3">VOUT/DGND enter plane</text>
<text x="145.7" y="79.4">Route +/-SENSE to point where</text>
<text x="199.7" y="79.4">HDR1X3</text>
<text x="246.3" y="78.5">TP2</text>
<text x="109" y="89.5">D1</text>
<text x="72.1" y="94.3">JP2</text>
<text x="109" y="91.9">SMLVT3V3</text>
<text x="210.9" y="94.3">U4</text>
<text x="246.3" y="93.4">TP3</text>
<text x="72.1" y="96.2">HDR1X3</text>
<text x="206.1" y="99.7">R4</text>
<text x="206.1" y="101.6">22k</text>
<text x="247.1" y="99.7">R5</text>
<text x="247.1" y="101.6">NF</text>
<text x="259.4" y="99.9">VAUX = 2.5V</text>
<text x="54.4" y="107.4">J1</text>
<text x="203.5" y="107.2">C6</text>
<text x="222.1" y="107.4">TPS79625</text>
<text x="237" y="107.4">C7</text>
<text x="247.1" y="107.2">R6</text>
<text x="255.6" y="104.4">C5</text>
<text x="255.6" y="106.3">10u</text>
<text x="54.4" y="109.2">PJ-002A-SMT</text>
<text x="203.5" y="109.1">10u</text>
<text x="237" y="109.2">10n</text>
<text x="247.1" y="109.1">NF</text>
<text x="88.5" y="119.3">D2</text>
<text x="201.5" y="114.8">or use TPS79601 and install Rt (31k6) and Rb (30k1)</text>
<text x="208.8" y="116.7">Vout = 1.2246 * (R1+R2)/R2</text>
<text x="246.3" y="119.5">TP4</text>
<text x="88.5" y="121.7">SM6T6V8A</text>
<text x="206.1" y="125.8">R7</text>
<text x="210.9" y="120.4">U5</text>
<text x="247.1" y="125.8">R8</text>
<text x="139.9" y="127.1">R9</text>
<text x="139.9" y="130.5">NF</text>
<text x="206.1" y="127.7">22k</text>
<text x="247.1" y="127.7">NF</text>
<text x="255.6" y="131.4">C8</text>
<text x="151.3" y="133.4">U2</text>
<text x="151.3" y="135.3">PTH04T230W</text>
<text x="203.5" y="133.3">C9</text>
<text x="203.5" y="135.1">10u</text>
<text x="222.1" y="133.4">TPS79618</text>
<text x="237" y="133.4">C10</text>
<text x="237" y="135.3">10n</text>
<text x="247.1" y="133.3">R10</text>
<text x="247.1" y="135.1">NF</text>
<text x="255.6" y="133.3">10u</text>
<text x="56.3" y="140.9">J14</text>
<text x="101.2" y="141.6">C11</text>
<text x="101.2" y="143.5">330u</text>
<text x="110.3" y="142.6">C12</text>
<text x="202" y="142.7">or use TPS79601 and install Rt (14k) and Rb (30k1)</text>
<text x="110.3" y="144.4">22u</text>
<text x="158.7" y="148.2">C14</text>
<text x="173.9" y="147.2">C13</text>
<text x="173.9" y="149.1">330u</text>
<text x="209.8" y="144.6">Vout = 1.2246 * (R1+R2)/R2</text>
<text x="246.3" y="149.3">TP5</text>
<text x="56.3" y="152.1">Header 4</text>
<text x="158.7" y="150">100u</text>
<text x="259.4" y="155.8">VCORE = 1.0V</text>
<text x="103.6" y="163.1">R11</text>
<text x="103.6" y="164.9">NF</text>
<text x="137.1" y="163.1">R12</text>
<text x="137.1" y="164.9">20k5</text>
<text x="246.3" y="164.2">TP6</text>
<text x="91.3" y="169.9">TP7</text>
<text x="132.7" y="170.7">Rset = 20k5 for 1.0V</text>
<text x="96.9" y="177.4">JP8</text>
<text x="145.7" y="176.3">VOUT/DGND enter plane</text>
<text x="145.7" y="174.4">Route +/-SENSE to point where</text>
<text x="17.1" y="185.6">FID1</text>
<text x="77.5" y="181.7">R13</text>
<text x="77.5" y="183.6">4k7</text>
<text x="88.5" y="185.4">Q3</text>
<text x="96.9" y="184.5">HDR1X3</text>
<text x="17.1" y="191.2">FID2</text>
<text x="17.1" y="187.5">FIDUCIAL</text>
<text x="88.5" y="187.3">FDV301N</text>
<text x="141.2" y="191.3">Install 0R if required</text>
<text x="159.5" y="191">R14</text>
<text x="17.1" y="193">FIDUCIAL</text>
<text x="17.1" y="196.8">FID3</text>
<text x="44.2" y="196.8">Header for optional FPGA Heatsink Fan</text>
<text x="159.5" y="192.9">NF</text>
<text x="167.1" y="196.8">PCI_Bracket</text>
<text x="181.1" y="196.8">MH1</text>
<text x="188.5" y="196.8">MH3</text>
<text x="196" y="196.8">MH5</text>
<text x="207.2" y="196.8">MH6</text>
<text x="214.7" y="196.8">MH8</text>
<text x="17.1" y="198.6">FIDUCIAL</text>
<text x="184.8" y="198.6">MH2</text>
<text x="192.3" y="198.6">MH4</text>
<text x="210.9" y="198.6">MH7</text>
</g>
<g font-size="1.7" fill="#8c6fba">
<text x="255.6" y="17.9">LVDS_BOT_P</text>
<text x="255.6" y="21.7">LVDS_BOT_N</text>
<text x="255.6" y="25.4">LVDS_MID2_P</text>
<text x="255.6" y="29.1">LVDS_MID2_N</text>
<text x="91.3" y="177.6" transform="rotate(-90 91.3 177.6)">TACHO</text>
<text x="67.4" y="185.6">FAN_CTRL</text>
</g>
<g font-size="1.7" fill="#f00">
<text x="211.3" y="18.9">+3V3</text>
<text x="211.3" y="22.6">+Vcore</text>
<text x="223.9" y="22.6">+Vcore</text>
<text x="225.3" y="18.9">+3V3</text>
<text x="87.4" y="53.3">DGND</text>
<text x="253.7" y="79.4">+3V3</text>
<text x="64.1" y="85">+5V</text>
<text x="253.7" y="94.3">+2V5</text>
<text x="199.6" y="120.4">+2V5</text>
<text x="253.7" y="120.4">+1V8</text>
<text x="69.2" y="140.9">+12V</text>
<text x="253" y="150.2">+Vcore</text>
<text x="82.7" y="168.8">+5V</text>
<text x="74.8" y="176.3">+3V3</text>
</g>
<g font-size="1.7">
<text x="122.8" y="29.1">DGND</text>
<text x="206.7" y="29.1">DGND</text>
<text x="229" y="29.1">DGND</text>
<text x="124.8" y="37.3" transform="rotate(-90 124.8 37.3)">9</text>
<text x="130.4" y="37.3" transform="rotate(-90 130.4 37.3)">1</text>
<text x="136" y="37.3" transform="rotate(-90 136 37.3)">8</text>
<text x="247.6" y="36.6">DGND</text>
<text x="270" y="36.6">DGND</text>
<text x="113.5" y="44">2</text>
<text x="117.2" y="45">VI</text>
<text x="125.7" y="45.7" transform="rotate(-90 125.7 45.7)">TRACK</text>
<text x="131.3" y="44.7" transform="rotate(-90 131.3 44.7)">SYNC</text>
<text x="136.9" y="42.2" transform="rotate(-90 136.9 42.2)">TT</text>
<text x="137.8" y="43.1">+SENSE</text>
<text x="147.2" y="42.2">5</text>
<text x="233.3" y="42.2">TEST STRUCTURES</text>
<text x="112.5" y="53.3">10</text>
<text x="142" y="50.5">VO</text>
<text x="147.2" y="49.6">4</text>
<text x="117.2" y="54.3">INH/UVLO</text>
<text x="125.7" y="59.9" transform="rotate(-90 125.7 59.9)">GND</text>
<text x="136.9" y="59.9" transform="rotate(-90 136.9 59.9)">VOADJ</text>
<text x="138.3" y="58">-SENSE</text>
<text x="147.2" y="57.1">6</text>
<text x="124.8" y="63.6" transform="rotate(-90 124.8 63.6)">3</text>
<text x="136" y="63.6" transform="rotate(-90 136 63.6)">7</text>
<text x="169.4" y="75.7">DGND</text>
<text x="194.3" y="79.4">1</text>
<text x="194.3" y="83.1">3</text>
<text x="199" y="81.3">2</text>
<text x="73.2" y="86.9">1</text>
<text x="77.8" y="88.7">2</text>
<text x="73.2" y="90.6">3</text>
<text x="104.2" y="99.9">DGND</text>
<text x="208.5" y="96.2">2</text>
<text x="212.2" y="97.1">IN</text>
<text x="221.1" y="97.1">OUT</text>
<text x="227.3" y="96.2">4</text>
<text x="208.5" y="103.6">1</text>
<text x="212.2" y="104.6">EN</text>
<text x="217" y="104.6" transform="rotate(-90 217 104.6)">TAB</text>
<text x="220.8" y="104.6" transform="rotate(-90 220.8 104.6)">GND</text>
<text x="222.4" y="104.6">FB</text>
<text x="227.3" y="103.6">5</text>
<text x="67.1" y="112.9">1</text>
<text x="216.1" y="108.3" transform="rotate(-90 216.1 108.3)">6</text>
<text x="219.9" y="108.3" transform="rotate(-90 219.9 108.3)">3</text>
<text x="61.5" y="119.5" transform="rotate(-90 61.5 119.5)">3</text>
<text x="63.3" y="119.5" transform="rotate(-90 63.3 119.5)">2</text>
<text x="251.4" y="114.8">DGND</text>
<text x="122.8" y="124.1">DGND</text>
<text x="208.5" y="122.3">2</text>
<text x="212.2" y="123.2">IN</text>
<text x="221.1" y="123.2">OUT</text>
<text x="227.3" y="122.3">4</text>
<text x="83.6" y="131.6">DGND</text>
<text x="208.5" y="129.7">1</text>
<text x="212.2" y="130.6">EN</text>
<text x="217" y="130.6" transform="rotate(-90 217 130.6)">TAB</text>
<text x="220.8" y="130.6" transform="rotate(-90 220.8 130.6)">GND</text>
<text x="222.4" y="130.6">FB</text>
<text x="227.3" y="129.7">5</text>
<text x="124.8" y="132.3" transform="rotate(-90 124.8 132.3)">9</text>
<text x="130.4" y="132.3" transform="rotate(-90 130.4 132.3)">1</text>
<text x="136" y="132.3" transform="rotate(-90 136 132.3)">8</text>
<text x="136.9" y="137.2" transform="rotate(-90 136.9 137.2)">TT</text>
<text x="147.2" y="137.2">5</text>
<text x="216.1" y="134.4" transform="rotate(-90 216.1 134.4)">6</text>
<text x="219.9" y="134.4" transform="rotate(-90 219.9 134.4)">3</text>
<text x="59.6" y="143.7">4</text>
<text x="113.5" y="139">2</text>
<text x="117.2" y="140">VI</text>
<text x="125.7" y="140.7" transform="rotate(-90 125.7 140.7)">TRACK</text>
<text x="131.3" y="139.7" transform="rotate(-90 131.3 139.7)">SYNC</text>
<text x="137.8" y="138.1">+SENSE</text>
<text x="251.4" y="140.9">DGND</text>
<text x="59.6" y="149.3">1</text>
<text x="59.6" y="147.4">2</text>
<text x="59.6" y="145.5">3</text>
<text x="65.6" y="146.5">DGND</text>
<text x="65.6" y="144.6">DGND</text>
<text x="96.7" y="148.3">DGND</text>
<text x="112.5" y="148.3">10</text>
<text x="117.2" y="149.3">INH/UVLO</text>
<text x="142" y="145.5">VO</text>
<text x="147.2" y="144.6">4</text>
<text x="76.2" y="153.9">DGND</text>
<text x="125.7" y="154.9" transform="rotate(-90 125.7 154.9)">GND</text>
<text x="136.9" y="154.9" transform="rotate(-90 136.9 154.9)">VOADJ</text>
<text x="138.3" y="153">-SENSE</text>
<text x="147.2" y="152.1">6</text>
<text x="48.8" y="157.6">4 pin 3.5&quot; 'Berg' FDD type connector</text>
<text x="124.8" y="158.6" transform="rotate(-90 124.8 158.6)">3</text>
<text x="136" y="158.6" transform="rotate(-90 136 158.6)">7</text>
<text x="251.4" y="170.7">DGND</text>
<text x="94.8" y="178.1">3</text>
<text x="94.8" y="181.9">1</text>
<text x="94.8" y="180">2</text>
<text x="85.5" y="193">DGND</text>
<text x="161.9" y="200.5">DGND</text>
</g>
<g font-size="1.7" fill="#7c3b00">
<text x="73" y="44">+5V</text>
<text x="81.4" y="83.1">+3V3pci</text>
<text x="81.4" y="88.7">5VIN</text>
</g>
<g font-size="1.7" fill="#800000">
<text x="229.6" y="81.3">+3V3</text>
<text x="262.1" y="82.2">+3V3</text>
<text x="57.6" y="87.8">+5V</text>
<text x="56" y="91.5">+3V3pci</text>
<text x="229.6" y="96.2">+2V5</text>
<text x="262.1" y="97.1">+2V5</text>
<text x="229.6" y="122.3">+1V8</text>
<text x="262.1" y="123.2">+1V8</text>
<text x="229.6" y="152.1">+Vcore</text>
<text x="261.4" y="153">+Vcore</text>
<text x="229.6" y="167">DGND</text>
<text x="261.6" y="167.9">DGND</text>
<text x="54.8" y="186.5">FAN_CTRL</text>
</g>
<text font-size="1.7" fill="#ffd561" x="65.6" y="142.7">+12V</text>
<text font-size="1.7" fill="#ee0e22" x="65.6" y="148.3">5VIN</text>
<text font-size="1.7" fill="#a1006a" x="181.1" y="186.5">Mounting holes tied to chassis</text>
<text font-size="1.7" fill="#f0f" x="204.9" y="197.1" transform="rotate(-90 204.9 197.1)">CHASSIS</text>
<text font-size="1.4" x="224.9" y="190.3">ELECTRONIC DESIGN</text>
<g font-size="1.3">
<text x="224.9" y="6.7">REV.</text>
<text x="230.5" y="6.7">DESCRIPTION</text>
<text x="280.8" y="6.7">DATE</text>
<text x="224.9" y="192.2">TITLE</text>
<text x="224.9" y="197.8">SIZE</text>
<text x="234.2" y="197.8">DOCUMENT</text>
<text x="275.2" y="197.8">REVISION</text>
<text x="224.9" y="203.2">DATE</text>
<text x="262.2" y="203.2">SHEET</text>
<text x="271.5" y="203.2">OF</text>
</g>
<g font-size="1.3" fill="#000080">
<text x="90.3" y="46.4">+</text>
<text x="172.3" y="51.9">+</text>
<text x="99.6" y="141.4">+</text>
<text x="172.3" y="146.9">+</text>
</g>
</svg>
